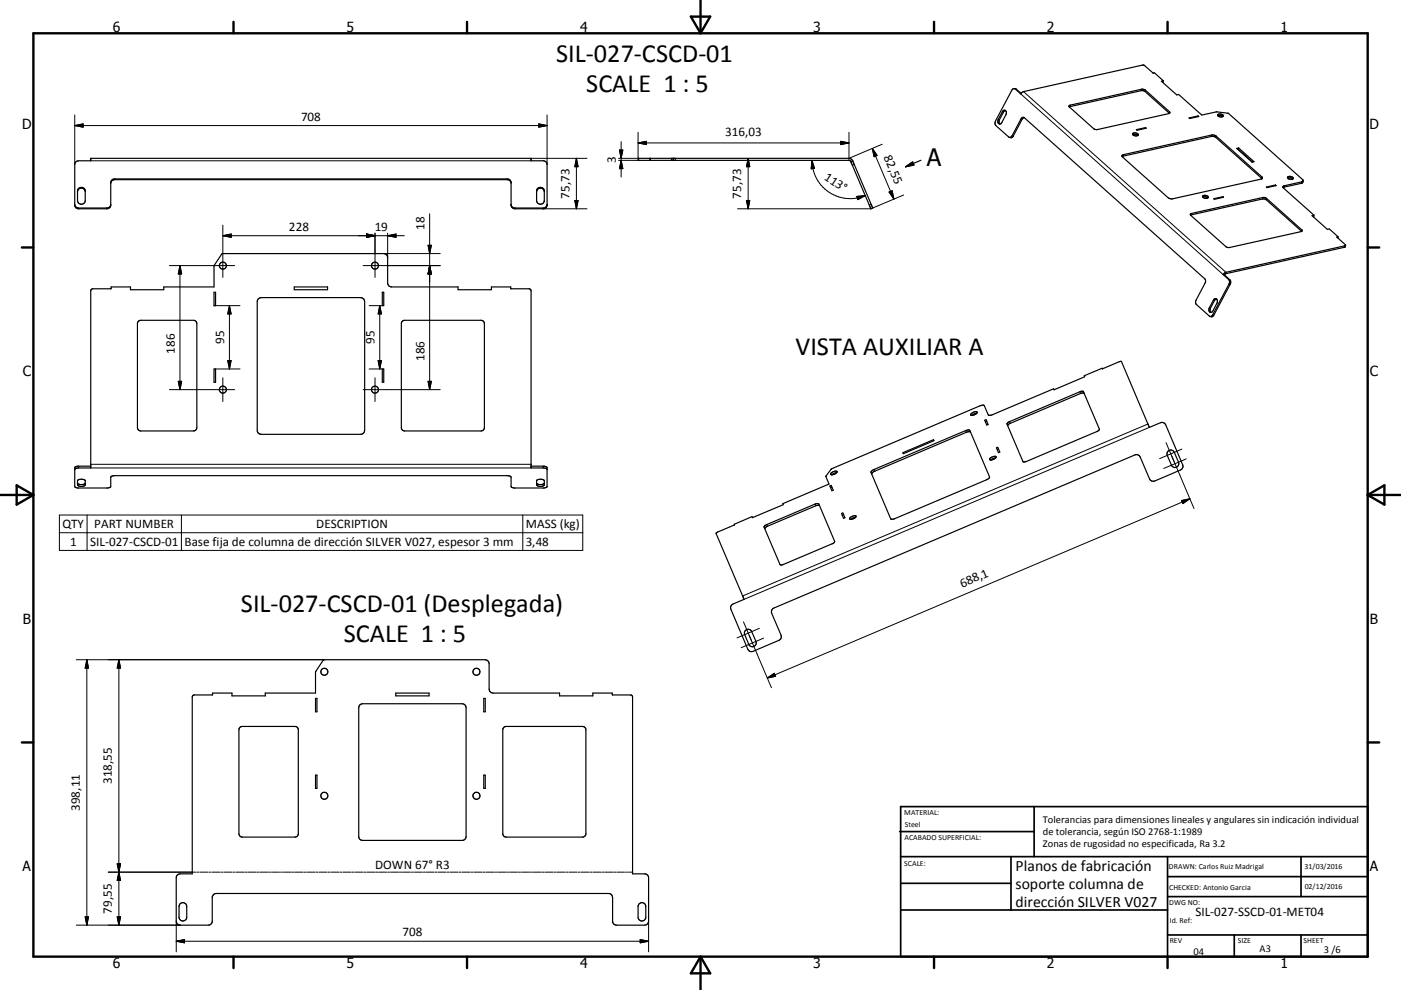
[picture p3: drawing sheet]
<svg xmlns="http://www.w3.org/2000/svg" width="420mm" height="297mm" viewBox="0 0 420 297" stroke-linecap="round" stroke-linejoin="round" font-family="sans-serif">
<g fill="none" stroke="#000" stroke-width=".36">
<path d="M300.8 33.2a.75 .75 0 0 1 .9 .3 .75 .75 0 0 1-.1 1l-1.2 2.3a.69 .69 0 0 1-1.1 .3 .69 .69 0 0 1-.1-1.1zM301.4 33.2l-.4 .2-1.4 2.5-.1 .6 .3 .7M304.1 26.6l.6 .2 1.4 1.2M307.1 35.3l-.6 .5-2.8 5.2-.5 .3-.6-.1M307.1 35.3l54.2 48.4 .1 1.1-3 5.9 .3 .7 4 3.5 .8-.3 5.1-9.6-.1-1-1.8-1.6M320.6 32.1l22-4.9 .7 .3 7.3 6.5M320.6 31.7l22-5 .8 .3 7.4 6.8-.4 .3-21.8 4.8-.7-.3-7.3-6.5zM340.7 38.9l2.7-.6 .2 .2-2.7 .6zM343.4 38.3v.2M348.8 24.2l-2.7-2.4-.4 .1-2.6-2.3-.4-.1-35.8 8-.9 .7-1.8-1.6h-.4l-5.4 9.7v1.1l4 3.7 .5 .1 .5-.5 2.8-5.2 .5-.3 .4 .1M348.8 24.2l-.2 .5M348.8 24.2l-.6 .2 4.6 4.1 .6-.2 6.9 6.2a11.8 11.8 0 0 1 7.8-.5l22.4 19.9 .2 .3"/>
<path d="M356.5 35.4l2.7-.6 .2 .2-2.7 .6zM359.2 34.8v.2M365.1 34.7a1.33 1.33 0 0 0 1.5 .3M365.1 34.7a.84 .84 0 0 1 .7-.6 .84 .84 0 0 1 .8 .4l.2 .2-.2 .3M365.1 34.7l.9-.1 .6 .4M23.2 57.3v2.9a1.16 1.16 0 0 0 1.2 1.1 1.16 1.16 0 0 0 1.2-1.1v-2.9M23.2 57.3a1.16 1.16 0 0 1 1.2-1.1 1.16 1.16 0 0 1 1.2 1.1M23.3 57.3a1.19 1.19 0 0 1 1.1-.9 1.19 1.19 0 0 1 1.1 .9M23.3 57.3l-.1 .2M25.5 57.3l.1 .2M33.2 55l.5-.9 .7-.2h117.6l.8 .2 .4 .7v6.7l.5 .9 .7 .2h8.4l1-.4 .2-.7M153.2 55l-.2-.9-1-.4h-117.6l-.7 .2-.5 .9v6.7"/>
<path d="M161.1 56.6a1.19 1.19 0 0 1 1.3-.3 1.19 1.19 0 0 1 .8 1v2.9a1.16 1.16 0 0 1-1.2 1.1 1.16 1.16 0 0 1-1.1-1.1v-2.9zM163.2 57.3v.2M163.2 57.3a1.17 1.17 0 0 0-1.3-.9 1.17 1.17 0 0 0-1 1.1M201.3 47.5v.6M201.9 47.5v.6M255.1 48.5h.1M255.6 48.2l-.4-.5-.7-.2h-63.2v.6h63.2l.6 .4M255.6 48.2l.1 .1M255.6 48.2l-.5 .3M255.7 48.3l5.9 14.1-.5 .2-6-14.1M271.5 50l2.1-1.4 .4 .9zM276.1 48.1l-4.6 1.9"/>
<path d="M336.4 47l26.8-6.1 .8 .1 14.3 12.6M336.4 47v-.4l.4-.2 27.1-5.9 .7 .3 13.7 12.3v.5M336.4 47l13.8 12.3 .8 .3 27.3-6M339.6 40.4a1.33 1.33 0 0 0 1.5 .3M339.6 40.4v-.2a1.02 1.02 0 0 1 1.7 .2l-.2 .3M339.6 40.4a1.3 1.3 0 0 1 1.5 .3M360.6 59.1h.9l.6 .3M360.6 58.8l.1-.1a1.1 1.1 0 0 1 1.5 .5 1.06 1.06 0 0 1-1.7-.3zM363.9 59.6l2.7-.6 .2 .2-2.7 .6zM366.6 59v.2M370.8 44.5l.6-.1 4.6 4.1-.6 .1zM371.3 44.8l-.1 .1"/>
<path d="M371.3 44.8l4.2 3.8M371.4 44.4l-.1 .4M379.7 56.1l2.7-.6 .2 .2-2.8 .6zM382.4 55.5v.2M384.7 56.3l9.2 8.3M386.1 53.4a1.43 1.43 0 0 1 1.5 .3M386.1 53.1a.96 .96 0 0 1 1.5 .5 .92 .92 0 0 1-.9 .2 .92 .92 0 0 1-.6-.7zM390.7 54.2l-.1 .6-.4 .2-5.5 1.3M390.7 54.2l-.4 .4-5.4 1.2-.2 .5M22.4 61.5v-12.4l.5-.6 .4-.2 3.9-.1v-.7h132v.7l3.9 .1 .7 .3 .2 .5v12.4M22.4 61.5l.5 .9 .7 .2h8.7l.6-.4 .3-.7M22.4 61.3v.2"/>
<path d="M22.4 61.5l.5 .7 .7 .2h8.7l.5-.2 .4-.7M33.2 61.3v.2M153.2 61.3l.3 .7 .9 .4h8.7l.7-.4 .2-.5M164 61.3v.2M356.9 64.5l22.2-4.8 11.1 9.7M356.9 64.2l22.1-5 .7 .3 10.6 9.4 .1 .4-22.3 4.9-.6-.2-10.5-9.4zM393.9 64.6l-.2 .4M393.9 64.6l-.5 .1 4.6 4.1 .5-.1 2.7 2.3M400.9 71.2l2.5 2.4M400.9 71.1v.1M401.2 71l-.1 .4M401.2 71l-.3 .1"/>
<path d="M403.4 73.6l-35.9 8.1-.8 .7M403.4 73.6l-.3 .6-35.6 7.9-.4 .4M41.6 96.3l.6-.2h15.8l.6 .2 .3 .4 .1 31.6-.2 .6-.3 .3-16.3 .1-.9-.6-.1-31.6zM64.2 87.7h.4v4h-.4zM77.4 89.7l.9-.4h29.8l1 .4 .2 .8v38.6l-.4 .9-.8 .3h-29.8l-.9-.4-.3-.8v-38.6zM88.2 86.1h10v.8h-10zM114.6 87.7h.4v4h-.4zM120.7 96.3l.6-.2h22.9l.8 .4 .2 .6v31.2l-.4 .8-.6 .2h-22.9l-.8-.4-.2-.6v-31.2zM364 89.7a.75 .75 0 0 1 1 .3 .75 .75 0 0 1-.2 1l-1.2 2.3a.69 .69 0 0 1-1 .3 .69 .69 0 0 1-.1-1.1zM364.7 89.7l-.5 .2-1.3 2.5-.1 .9 .3 .4M366.7 82.4l.4 .1M367.1 82.5l1.7 1.6 .2 .8-5.1 9.6-.4 .5-.7-.1"/>
<path d="M64.2 110.7h.4v4h-.4zM114.6 110.7h.4v4h-.4zM325.1 118h-1.1l-21.3 9.1-.6 .6M27.2 139.9h-3.9l-.9 .3 .1 6 .8 .2 9.5-.1 .4-.3v-2.9l1.2-.4h117.6l1.2 .4v2.9l.5 .3 9.4 .1 .8-.2 .1-6-.9-.3h-3.9M270.7 135.8l9.2-3.9 .1 .3-9.2 3.9zM291 129.7l-.4-.2-.9 .2-27.7 11.8-.7 .7M291.1 124.2l.7-.5a.64 .64 0 0 1 .6-.3 .64 .64 0 0 1 .5 .5l-.6 .5a.83 .83 0 0 1-1.3-.1zM292.8 124l-1.4 .6M295.2 126.1l.4-.2 .6 1.5-.4 .1zM295.8 126.4l-.3 .2M296.9 137.4l.5-.3a.66 .66 0 0 1 .7-.3 .66 .66 0 0 1 .5 .4l-.6 .6a.81 .81 0 0 1-1.3-.1zM298.5 137.4l-1.4 .6"/>
<path d="M298.7 134.3l.4-.1 .6 1.4-.4 .2zM299.4 134.7l-.4 .2M302 126.9l21.8-9.4 .9-.1 4.9 11.4-.6 .6-21.3 9-.7 .2-.3-.1-4.8-11.3zM350.1 135.4a1.14 1.14 0 0 1 2 .3l1.2 3a1.15 1.15 0 0 1-.6 1.5 1.15 1.15 0 0 1-1.5-.6l-1.3-3v-.5zM22.4 140.9l.7-.5h4.1l.1-53.5 .5-.3h5.4l.1-.5h5.8v.8h10v-.8h15.1v-6.4l2.3-3.4 .3-.2h48.2l.8 .3 .4 .6v8.1l.3 .5 .7 .5h20.1v.8h10v-.8h5.8l.1 .5 5.6 .1 .4 .6v53.1h4.1l.7 .5M23.2 144.9a1.71 1.71 0 0 0 2.4 0M23.4 144l.3-.1a1.72 1.72 0 0 1 1.9 .3v1.3a1.73 1.73 0 0 1-2.3 .1zM160.9 144.9a1.71 1.71 0 0 0 2.3 0M161 144l.3-.1a1.72 1.72 0 0 1 1.9 .3v1.3a1.7 1.7 0 0 1-2.3 .1zM220.2 157.4v.1M229.3 157.7l15.1-6.5 1-.1 4.8 11.4-.5 .6-14.8 6.2-.9 .2-4.9-11.4zM245.7 151.7h-1.1l-14.5 6.2-.8 .8"/>
<path d="M247.6 142.9l1.8-2.3 44.4-18.9 1.2-.1 1.3 2.9h1l18.6-7.9 .1 .3 9.2-3.9-.1-.3 5.3-2.2 .2 .1 5.3-2.2 .3 .1 8.4 19.7 3.6-1.4 .8 .1 .4 .3 5.3 12.8-.3 .7-.5 .3-7.7 3.3-.8 .1-.8-.7-2.9-6.8-.6-.5-.8 .1-108.3 45.9-.6 .6-.1 .8 2.9 6.7-.1 1.1-.6 .5-8 3.4-.8-.1-.5-.6-5.2-12.3 .2-.8 .3-.3 3.6-1.6-8.4-19.7 .5-.5 5-2.1M247.6 143l.9 2.2-13.8 5.9 .1 .3-9.2 3.9-.1-.3-5.4 2.3 .1 .1M247.6 142.9v.1M248.8 145.8l.4-.2 .6 1.5-.4 .1zM249.1 142l.5-.4a.99 .99 0 0 1 1.4 0l-.7 .6a.79 .79 0 0 1-1.3-.1zM249.4 146.1l-.4 .2M250.8 141.8l-1.4 .7M252.3 154.1l.4-.2 .6 1.4-.4 .2zM252.9 154.4l-.4 .2M254.8 155.4l.4-.4a1.06 1.06 0 0 1 1.5-.1l-.5 .6a1.05 1.05 0 0 1-1.5 0zM256.5 155.2l-1.4 .6M261.4 141.2l28.1-12 .9-.2 .4 .2 5.9 14-.9 .7-27.5 11.7-.9 .2-.4-.2-5.9-13.9z"/>
<path d="M223.5 189.2a1.12 1.12 0 0 1 1.9 .3l1.2 2.9a1.16 1.16 0 0 1-.6 1.5 1.16 1.16 0 0 1-1.5-.6l-1.3-3.1zM57.8 208.7l.4-.2h5.4l.1-.6h5.8v.9h10v-.9h15.1v-6.4l2.3-3.4 .3-.2h48.3l.7 .3 .4 .7 .1 8.1 .2 .5 .7 .4h20.2v.9h9.9v-.9h5.9l.1 .6h5.5l.5 .6v53.1h3.8l.7 .4 .2 .5-.1 13.8-.3 .4-.7 .3h-8.4l-.8-.3-.4-.9v-7.1l-.5-1-.8-.2h-117.6l-.7 .2-.4 .7-.1 7.4-.4 .9-.8 .3-8.9-.2-.4-.3-.3-.7 .1-13.3 .2-.5 .7-.4h3.8zM72 218.1l.6-.2h15.9l.6 .2 .2 .4 .1 31.6-.5 .9-16.3 .1-.4-.1-.5-.4-.1-31.7zM94.6 209.5h.4v4h-.4zM108 211.4l.7-.3h29.8l1 .5 .2 .8v38.5l-.4 1-.8 .2h-29.8l-.9-.4-.2-.8v-38.5zM118.7 207.9h9.9v.9h-9.9zM145 209.5h.5v4h-.5zM151.1 218.1l.7-.2h22.8l.8 .4 .3 .6v31.2l-.4 .8-.7 .2h-22.8l-.8-.3-.3-.7v-31.2zM94.6 232.5h.4v4h-.4zM145 232.5h.5v4h-.5zM53.9 271.2a1.16 1.16 0 0 1 1.3-.3 1.16 1.16 0 0 1 .8 1.1v3.2a1.16 1.16 0 0 1-1.2 1.1 1.16 1.16 0 0 1-1.1-1.1v-3.2zM191.6 271.2a1.15 1.15 0 0 1 1.3-.3 1.15 1.15 0 0 1 .7 1.1v3.2a1.16 1.16 0 0 1-1.1 1.1 1.16 1.16 0 0 1-1.2-1.1v-3.2z"/>
<circle cx="66.8" cy="79.7" r="1.05"/>
<circle cx="112.4" cy="79.7" r="1.04"/>
<circle cx="66.8" cy="116.9" r="1.05"/>
<circle cx="112.4" cy="116.9" r="1.05"/>
<circle cx="97.2" cy="201.5" r="1.05"/>
<circle cx="142.8" cy="201.5" r="1.05"/>
<circle cx="97.2" cy="238.7" r="1.04"/>
<circle cx="142.8" cy="238.7" r="1.04"/>
</g>
<g fill="none" stroke="#000" stroke-width=".3">
<path d="M22.4 37.7h141.6M22.4 37.7l2.5-.5v1zM22.4 34.5v14.8M161.5 37.2l2.5 .5-2.5 .5zM164 34.5v14.8M191.3 39.7v7.8M254.5 39.7v8.4M299.3 35.8l.3 .1M300.5 33.5l.4 .1M304.4 26.7l.3 .1M306 28.2l60.7 54.2M306.1 35.7l.4 .1"/>
<path d="M306.9 27.5l60.6 54.2v.4M320.9 31.5l-.1 .5M342.2 26.8l-.1 .4M343.4 27l-.1 .5M350.6 33.5v.5M27.2 48.2h132M34.4 53.7v.2M152 53.7v.2M159.2 47.5h16.8M172.8 47.5l.5 2.5h-1zM172.8 47.5v15.1M185.5 47.5h6v.6h-6"/>
<path d="M185.7 45h1l-.5 2.5zM186.2 42.5v10.6M186.2 48.1l.5 2.5h-1zM191.3 42.9h63.2M191.3 42.9l2.5-.5v1zM194.8 47.5v.6M195 47.5v.6M201.8 47.5v.6M202.5 47.5v.6M224.3 47.5v15.1M224.3 47.5l.5 2.5h-1zM243.4 48.1a11.8 11.8 0 0 0 2.8 7.5 11.6 11.6 0 0 0 10.8 3.8l2.4-.7"/>
<path d="M243.4 48.1l.8 2.4-1 .2zM252 42.4l2.5 .5-2.5 .5zM256.1 49.3l-.6 .3M256.9 58.9l2.5-.2-2.2 1.2zM261.5 44.5l6.5 15.2M261.5 44.5l1.5 2.1-1 .4zM264.5 43.3l-10 4.2M266.5 57.6l1-.4 .5 2.5zM270.9 58.5l-9.3 3.9M303.4 40.7l.4 .1M336.8 46.4l-.1 .4M363.2 40.5v.4"/>
<path d="M364.6 40.8l-.1 .5M378.3 53.1l-.1 .4M378.6 59.3l-.1 .4M379.7 59.5l-.1 .4M385 55.7v.4M390.3 54.6l-.1 .4M23.6 62.4v.2M32 62.4v.2M50.8 79.7h19.6M54 79.7l.5 2.5h-1.1zM54 79.7v37.2M66.8 67.5v15.7"/>
<path d="M66.8 70.7h54.4M66.8 70.7l2.5-.5v1zM108.9 79.7h23.1M109.9 70.2l2.5 .5-2.5 .5zM112.4 70v13.2M115 76.1h17M116.2 70.7l2.5-.5v1zM116.2 70v7.3M128.3 73.6h1l-.5 2.5zM128.8 64.1v52.8M128.8 79.7l.5 2.5h-1zM154.4 62.4v.2"/>
<path d="M162.8 62.4v.2h13.2M172.3 60.2h1l-.5 2.4zM221.1 62.6h40M223.8 60.2h1l-.5 2.4zM261.2 61.3l-.6 .2M357.2 64l-.1 .5M390.3 68.9l-.1 .4M400.9 71.1v.1M403.2 73.7l-.1 .5M64.2 91.7h7.8M68.8 91.7v19M68.8 91.7l.5 2.5h-1z"/>
<path d="M110.7 91.7h3.9M113.9 91.7l.5 2.5h-1zM113.9 91.7v19M362.6 92.3l.3 .1M363.6 94.5h.3M363.8 90l.3 .1M368.4 83.9l.3 .1M368.5 85.2l.3 .1M50.8 116.9h19.6M53.4 114.4h1.1l-.5 2.5zM64.6 110.7h7.4M66.8 113.3v7.2"/>
<path d="M68.3 108.2h1l-.5 2.5zM108.9 116.9h23.1M110.7 110.7h3.9M112.4 113.3v7.2M113.4 108.2h1l-.5 2.5zM128.3 114.4h1l-.5 2.5zM323.8 117.5l.2 .5M23.6 139.9v.5M27.2 139.3h132M162.8 139.9v.5M289.5 129.2l.2 .5M302.7 126.5l.2 .5"/>
<path d="M344.2 127.2l-121.5 51.6M344.6 128.2l-121.5 51.6M349.6 132.8l1.4 3.4M351 136.2l-3.3 1.4M351 136.2l1 2.3M351.3 136.8l1 2.3M352.3 139.1l5.7 13.5M352.3 139.1l-3.4 1.4M354.4 134.7l-3.4 1.5M355.6 137.7l-3.3 1.4M17.8 154.5h156.9v10.6h-156.9zM17.8 159.8h156.9"/>
<path d="M26.1 154.5v10.6M27.2 140.4h132M54.4 154.5v10.6M156.7 154.5v10.6M229.9 157.4l.2 .5M244.4 151.2l.2 .5M262 140.8l.3 .6M354.2 150.2l2.5-.6-2.1 1.5zM356.7 149.6l-126.7 53.8M22.9 197.9h74.3M26 197.9l.5 2.5h-1zM26 197.9v79.7"/>
<path d="M35.6 197.9v79.7M35.6 197.9l.5 2.5h-1zM222.9 186.6l2.4 5.6M224.6 190.6l1 2.3M225.6 192.9l5.7 13.4M225.6 192.9l-3.4 1.4M227.7 188.5l-6.7 2.9M228.9 191.4l-3.3 1.5M230 203.4l2.2-1.4 .3 .9zM35.1 259.1h1l-.5 2.6zM22.9 277.6h31.1M25.5 275.1h1l-.5 2.5z"/>
<path d="M32.5 261.7h26.3M35.1 275.1h1l-.5 2.5zM35.6 261.7l.5 2.4h-1zM52.8 276.4v9.2M59.1 261.7h.6M60 261.7h2.4M62.7 261.7h.6M63.6 261.7h2.4M66.2 261.7h.7M67.2 261.7h2.3M69.8 261.7h.6M70.7 261.7h2.4"/>
<path d="M73.4 261.7h.6M74.3 261.7h2.4M77 261.7h.5M77.9 261.7h2.3M80.5 261.7h.6M81.4 261.7h2.4M84.1 261.7h.6M85 261.7h2.4M87.7 261.7h.6M88.6 261.7h2.3M91.2 261.7h.6M92.1 261.7h2.4"/>
<path d="M94.8 261.7h.6M95.7 261.7h2.4M98.4 261.7h.6M99.3 261.7h2.3M101.9 261.7h.6M102.8 261.7h2.4M105.5 261.7h.6M106.4 261.7h2.4M109.1 261.7h.6M110 261.7h2.4M112.6 261.7h.6M113.5 261.7h2.4"/>
<path d="M116.2 261.7h.6M117.1 261.7h2.4M119.8 261.7h.6M120.7 261.7h2.3M123.4 261.7h.5M124.2 261.7h2.4M126.9 261.7h.6M127.8 261.7h2.4M130.5 261.7h.6M131.4 261.7h2.3M134 261.7h.6M134.9 261.7h2.4"/>
<path d="M137.6 261.7h.6M138.5 261.7h2.4M141.2 261.7h.6M142.1 261.7h2.4M144.7 261.7h.7M145.7 261.7h2.3M148.3 261.7h.6M149.2 261.7h2.4M151.9 261.7h.6M152.8 261.7h2.4M155.5 261.7h.5M156.4 261.7h2.3"/>
<path d="M159 261.7h.6M159.9 261.7h2.4M162.6 261.7h.6M163.5 261.7h2.4M166.2 261.7h.6M167 261.7h2.4M169.7 261.7h.6M170.6 261.7h2.4M173.3 261.7h.6M174.2 261.7h2.4M176.9 261.7h.6M177.8 261.7h2.3"/>
<path d="M180.4 261.7h.6M181.3 261.7h2.4M184 261.7h.6M184.9 261.7h2.4M187.6 261.7h.6M188.5 261.7h1.2M194.5 276.4v9.2M52.8 282.4h141.7M52.8 282.4l2.5-.5v1zM191.9 281.9l2.6 .5-2.6 .5z"/>
</g>
<g fill="none" stroke="#000" stroke-width=".71">
<path d="M10 10h400v277h-400zM70 6.6v3.4M140 6.6v3.4M207.1 5h5.8l-2.9 5zM210 0v10M280 6.6v3.4M350 6.6v3.4M6.6 74.2h3.4M410 74.2h3.5M0 148.5h10M5 145.6l5 2.9-5 2.9zM410 148.5h10.1"/>
<path d="M410 148.5l5.1-2.9v5.8zM6.6 222.7h3.4M410 222.7h3.5M70 287v3.4M140 287v3.4M210 287v10M210 287l2.9 5h-5.8zM280 287v3.4M350 287v3.4"/>
</g>
<g fill="none" stroke="#000" stroke-width=".51">
<path d="M269.7 249.5h40.3M270 242h140v45h-140zM270 257h140M303.1 257v16M310 242v15M350 257v30M390.1 257v12M270 265h33.1M270 273h80M350 269h60M350 263h60M350 280.5h60"/>
<path d="M370 280.5v6.5M390.1 280.5v6.5"/>
</g>
<path d="M271.5 50l2.1-1.4 .4 .9z" fill="#000" stroke="#000" stroke-width=".36"/>
<g fill="#000" stroke="#000" stroke-width=".3">
<path d="M22.4 37.7l2.5-.5v1zM161.5 37.2l2.5 .5-2.5 .5zM172.8 47.5l.5 2.5h-1zM185.7 45h1l-.5 2.5zM186.2 48.1l.5 2.5h-1zM191.3 42.9l2.5-.5v1zM224.3 47.5l.5 2.5h-1zM243.4 48.1l.8 2.4-1 .2zM252 42.4l2.5 .5-2.5 .5zM256.9 58.9l2.5-.2-2.2 1.2zM261.5 44.5l1.5 2.1-1 .4zM266.5 57.6l1-.4 .5 2.5z"/>
<path d="M66.8 70.7l2.5-.5v1zM109.9 70.2l2.5 .5-2.5 .5zM116.2 70.7l2.5-.5v1zM128.3 73.6h1l-.5 2.5zM172.3 60.2h1l-.5 2.4zM223.8 60.2h1l-.5 2.4zM54 79.7l.5 2.5h-1.1zM68.8 91.7l.5 2.5h-1zM113.9 91.7l.5 2.5h-1zM128.8 79.7l.5 2.5h-1zM53.4 114.4h1.1l-.5 2.5zM68.3 108.2h1l-.5 2.5z"/>
<path d="M113.4 108.2h1l-.5 2.5zM128.3 114.4h1l-.5 2.5zM354.2 150.2l2.5-.6-2.1 1.5zM26 197.9l.5 2.5h-1zM35.6 197.9l.5 2.5h-1zM230 203.4l2.2-1.4 .3 .9zM35.1 259.1h1l-.5 2.6zM25.5 275.1h1l-.5 2.5zM35.1 275.1h1l-.5 2.5zM35.6 261.7l.5 2.4h-1zM52.8 282.4l2.5-.5v1zM191.9 281.9l2.6 .5-2.6 .5z"/>
</g>
<g font-size="7.9">
<text x="166.7" y="18.6">SIL-027-CSCD-01</text>
<text x="175.8" y="27.6">SCALE 1 : 5</text>
<text x="238.5" y="106.5">VISTA AUXILIAR A</text>
<text x="72.2" y="183.6">SIL-027-CSCD-01 (Desplegada)</text>
<text x="103.1" y="192.5">SCALE 1 : 5</text>
</g>
<text font-size="7.2" x="277.9" y="49.9">A</text>
<g font-size="4.7">
<text x="304.5" y="261.2">Planos de fabricación</text>
<text x="304.5" y="266.6">soporte columna de</text>
<text x="304.5" y="272">dirección SILVER V027</text>
</g>
<g font-size="4.2">
<text x="33.9" y="9.6">6</text>
<text x="103.9" y="9.6">5</text>
<text x="173.9" y="9.6">4</text>
<text x="243.8" y="9.6">3</text>
<text x="313.9" y="9.6">2</text>
<text x="383.9" y="9.6">1</text>
<text x="6.7" y="38.7">D</text>
<text x="410.5" y="38.7">D</text>
<text x="6.9" y="112.9">C</text>
<text x="410.7" y="112.9">C</text>
<text x="6.9" y="187.1">B</text>
<text x="410.7" y="187.1">B</text>
<text x="6.8" y="261.4">A</text>
<text x="410.7" y="261.4">A</text>
<text x="33.9" y="290.4">6</text>
<text x="103.9" y="290.4">5</text>
<text x="173.9" y="290.4">4</text>
<text x="243.8" y="290.4">3</text>
<text x="313.9" y="290.4">2</text>
<text x="383.9" y="290.4">1</text>
</g>
<g font-size="3.9">
<text x="90.3" y="36.2">708</text>
<text x="217.4" y="40.8">316,03</text>
<text x="264.9" y="47.2" transform="rotate(67 264.9 47.2)">82,55</text>
<text x="184.7" y="48.9" transform="rotate(-90 184.7 48.9)">3</text>
<text x="246.9" y="53.7" transform="rotate(34 246.9 53.7)">113°</text>
<text x="170.8" y="59.6" transform="rotate(-90 170.8 59.6)">75,73</text>
<text x="222.2" y="59.6" transform="rotate(-90 222.2 59.6)">75,73</text>
<text x="86.6" y="69.2">228</text>
<text x="112.4" y="69.2">19</text>
<text x="127.3" y="68.9" transform="rotate(-90 127.3 68.9)">18</text>
<text x="52.4" y="106.1" transform="rotate(-90 52.4 106.1)">186</text>
<text x="67.2" y="103.2" transform="rotate(-90 67.2 103.2)">95</text>
<text x="112.3" y="103.2" transform="rotate(-90 112.3 103.2)">95</text>
<text x="127.3" y="108.4" transform="rotate(-90 127.3 108.4)">186</text>
<text x="18.7" y="158.4">QTY</text>
<text x="28.3" y="158.4">PART NUMBER</text>
<text x="94.8" y="158.4">DESCRIPTION</text>
<text x="157.6" y="158.5">MASS (kg)</text>
<text x="21" y="163.7">1</text>
<text x="27" y="163.7">SIL-027-CSCD-01</text>
<text x="55.3" y="163.8">Base fija de columna de dirección SILVER V027, espesor 3 mm</text>
<text x="157.6" y="163.7">3,48</text>
<text x="288.5" y="176.4" transform="rotate(-23 288.5 176.4)">688,1</text>
<text x="33.5" y="235.3" transform="rotate(-90 33.5 235.3)">318,55</text>
<text x="24" y="243.2" transform="rotate(-90 24 243.2)">398,11</text>
<text x="112.5" y="260.9">DOWN 67° R3</text>
<text x="33.5" y="274.1" transform="rotate(-90 33.5 274.1)">79,55</text>
<text x="358.4" y="274.9">SIL-027-SSCD-01-MET04</text>
<text x="120.6" y="280.8">708</text>
</g>
<g font-size="3.1">
<text x="312.7" y="246.8">Tolerancias para dimensiones lineales y angulares sin indicación individual</text>
<text x="312.7" y="250.4">de tolerancia, según ISO 2768-1:1989</text>
<text x="312.7" y="254">Zonas de rugosidad no especificada, Ra 3.2</text>
<text x="357.8" y="286.5">04</text>
<text x="377.6" y="285.6">A3</text>
<text x="396.9" y="285.9">3 /6</text>
</g>
<g font-size="2.4">
<text x="271.1" y="244.4">MATERIAL:</text>
<text x="271.2" y="252">ACABADO SUPERFICIAL:</text>
<text x="271.3" y="248">Steel</text>
<text x="271.1" y="259.7">SCALE:</text>
<text x="350.4" y="260.8">DRAWN: Carlos Ruiz Madrigal</text>
<text x="391.1" y="260.6">31/03/2016</text>
<text x="350.5" y="267">CHECKED: Antonio Garcia</text>
<text x="391.2" y="266.7">02/12/2016</text>
<text x="350.5" y="271.4">DWG NO:</text>
<text x="350.7" y="276.9">Id. Ref:</text>
<text x="350.7" y="282.8">REV</text>
<text x="371.1" y="282.9">SIZE</text>
<text x="390.8" y="283">SHEET</text>
</g>
</svg>
